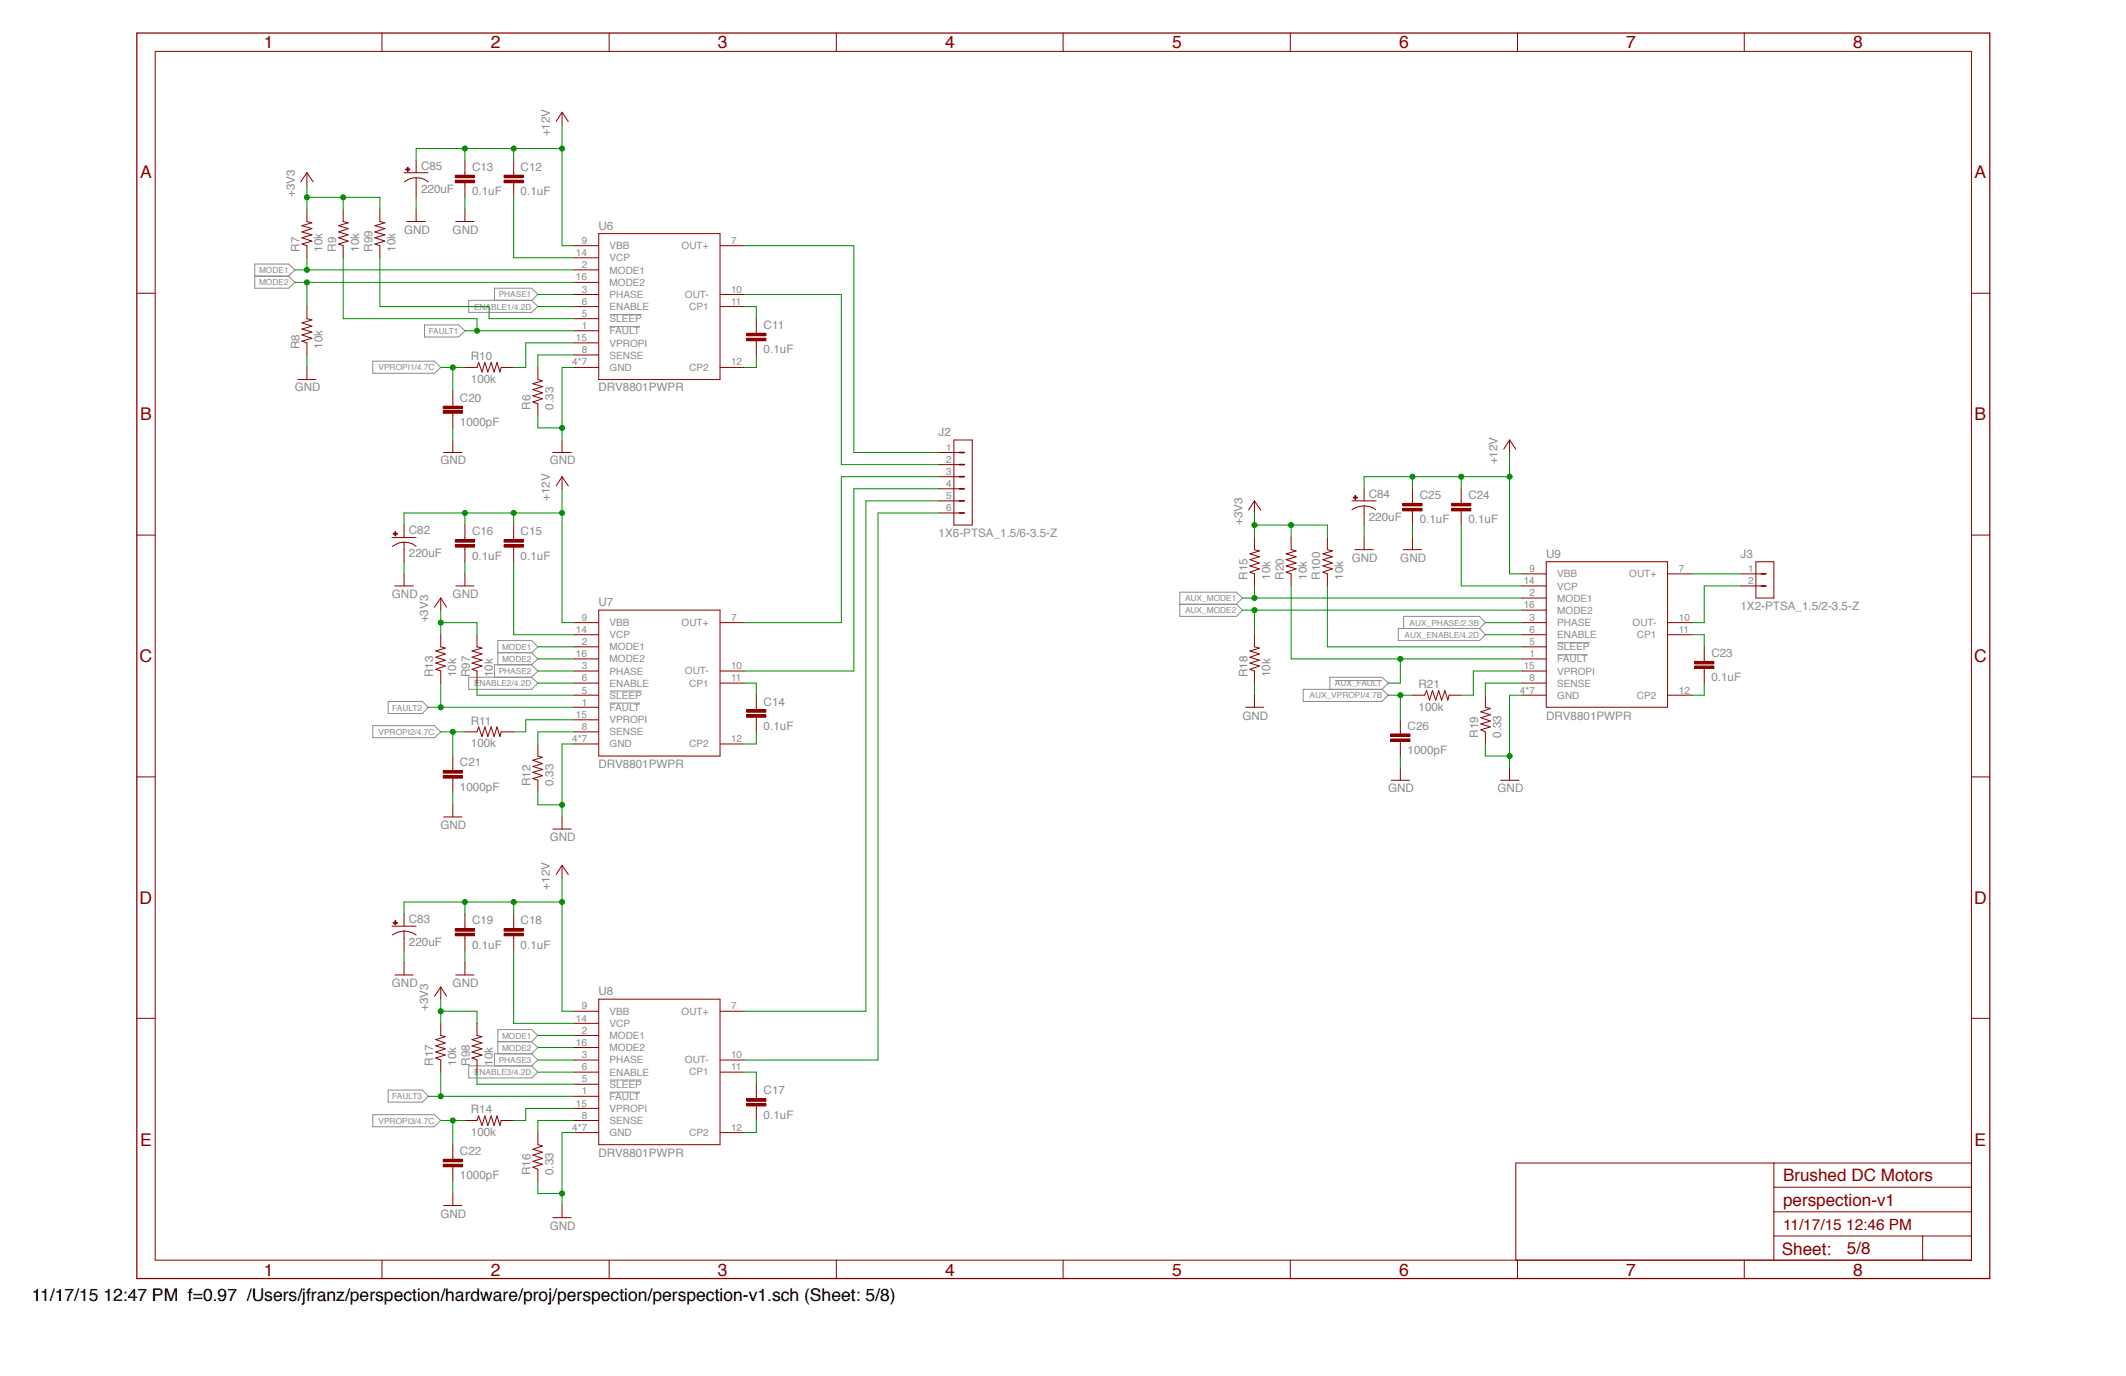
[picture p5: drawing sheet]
<svg xmlns="http://www.w3.org/2000/svg" width="432mm" height="279mm" viewBox="0 0 432 279" stroke-linecap="round" stroke-linejoin="round" font-family="sans-serif">
<g fill="none" stroke="#8b8b8b" stroke-width=".2">
<path d="M51.8 53.6h6.8l1.3 1.2-1.3 1.3 1.3 1.2-1.3 1.2h-6.8zM51.8 56.1h6.8M75.7 73.3h12.5l1.3 1.3-1.3 1.2h-12.5zM86.2 66h7l1.2 1.2-1.2 1.2h-7zM95.2 61h12.8l1.2 1.3-1.2 1.1h-12.8zM100.4 61v-2.5h7.6l1.2 1.3-1.2 1.2M123.8 63.9h6.5M123.8 66.3h6.2M95.2 137.5h12.8l1.2 1.2-1.2 1.3h-12.8zM101.1 132.5h6.9M108 135l1.2 1.2-1.2 1.3M108 132.5l1.2 1.3-1.2 1.2"/>
<path d="M108 135h-7.6v2.5M108 132.5l1.2-1.2-1.2-1.2h-6.9v4.9M239.6 122.7h11.5M239.6 120.2h11.5l1.2 1.2-1.2 1.3 1.2 1.2-1.2 1.3h-11.5zM264.7 140h16l1.3 1.2-1.3 1.2h-16zM270.1 140v-2.5h10.6l1.3 1.2-1.3 1.3M271.1 138.2h9.6M284 127.6h16.5l1.2 1.3-1.2 1.2h-16.5zM285.1 127.6v-2.4h15.4l1.2 1.2-1.2 1.2M316.3 130.5h6.6M316.3 132.9h6.2M75.7 147.3h12.5l1.3 1.3-1.3 1.2h-12.5z"/>
<path d="M78.8 142.4h7l1.2 1.2-1.2 1.3h-7zM123.8 140.3h6.5M123.8 142.8h6.2M95.2 216.4h12.8l1.2 1.3-1.2 1.2h-12.8zM101.1 211.5h6.9M108 211.5l1.2-1.3-1.2-1.1h-6.9v4.9M108 211.5l1.2 1.2-1.2 1.3M108 214h-7.6v2.4M108 214l1.2 1.2-1.2 1.2M123.8 219.3h6.5M75.7 226.3h12.5l1.3 1.2-1.3 1.3h-12.5zM78.8 221.3h7l1.2 1.3-1.2 1.2h-7z"/>
<path d="M123.8 221.8h6.2"/>
</g>
<g fill="none" stroke="#8b0100" stroke-width=".2">
<path d="M31.5 10.4h368.9v245.5h-368.9zM77.6 6.7v3.7M123.7 6.7v3.7M169.9 6.7v3.7M215.9 6.7v3.7M262.1 6.7v3.7M308.2 6.7v3.7M354.3 6.7v3.7M27.8 59.5h3.7M116.6 49.9h5M116.6 59.8h5M116.6 52.3h5"/>
<path d="M116.6 54.8h5M116.6 57.3h5M121.6 47.4h24.6v29.7h-24.6zM146.2 49.9h5M146.2 59.8h5M400.4 59.5h3.7M116.6 62.3h5M116.6 74.6h5M116.6 64.7h5M116.6 72.1h5M116.6 67.2h5M116.6 69.6h5"/>
<path d="M146.2 62.3h5M146.2 74.6h5M153.6 67.2v.5M153.6 69.1v.5M27.8 108.6h3.7M400.4 108.6h3.7M27.8 157.8h3.7M400.4 157.8h3.7M27.8 206.8h3.7M400.4 206.8h3.7M360.3 236.2v19.7M400.4 236.2h-92.5v19.7"/>
<path d="M77.6 255.9v3.7M123.7 255.9v3.7M169.9 255.9v3.7M215.9 255.9v3.7M262.1 255.9v3.7M308.2 255.9v3.7M354.3 255.9v3.7M360.3 251h40.1M360.3 246.1h40.1M360.3 241.1h40.1M390.5 251v4.9"/>
</g>
<path d="M27.8 6.7h376.3v252.9h-376.3z" fill="none" stroke="#8b0100" stroke-width=".25"/>
<path d="M151.6 68.7h3.9v.5h-3.9z" fill="#8b0100"/>
<path d="M151.7 68.7h3.9v.5h-3.9z" fill="none" stroke="#8b0100" stroke-width=".2"/>
<path d="M151.6 67.6h3.9v.6h-3.9z" fill="#8b0100"/>
<path d="M104.3 35.1v.5M104.3 37.1v.5M114.2 22.8l1.2 1.9M114.2 22.8l-1.2 1.9M114.2 22.8v2.5M151.7 67.7h3.9v.5h-3.9zM153.6 64.7v2.5M153.6 69.6v2.5" fill="none" stroke="#8b0100" stroke-width=".2"/>
<path d="M102.4 36.6h3.9v.5h-3.9z" fill="#8b0100"/>
<path d="M102.4 36.6h3.9v.5h-3.9z" fill="none" stroke="#8b0100" stroke-width=".2"/>
<path d="M102.4 35.6h3.9v.5h-3.9z" fill="#8b0100"/>
<path d="M94.4 35.1v.5M94.4 37.1v.5M102.4 35.6h3.9v.5h-3.9zM104.3 32.6v2.5M104.3 37.6v2.5M112.3 91.9h3.7M114.2 89.3v2.6" fill="none" stroke="#8b0100" stroke-width=".2"/>
<path d="M92.5 36.6h3.9v.5h-3.9z" fill="#8b0100"/>
<path d="M92.5 36.6h3.9v.5h-3.9z" fill="none" stroke="#8b0100" stroke-width=".2"/>
<path d="M92.5 35.6h3.9v.5h-3.9z" fill="#8b0100"/>
<g fill="none" stroke="#8b0100" stroke-width=".2">
<path d="M62.3 35.1v2.5M62.3 35.1l1.3 1.8M62.3 35.1l-1.2 1.8M92.5 35.6h3.9v.5h-3.9zM94.4 32.6v2.5M94.4 37.6v2.5M62.3 42.5v2.5l1.1 .2-2.1 .6 2.1 .6-2.1 .7 2.1 .6-2.1 .6 2.1 .7-2.1 .6 1 .3v2.4M69.7 42.5v2.5l1 .2-1.9 .6 1.9 .6-1.9 .7 1.9 .6-1.9 .6 1.9 .7-1.9 .6 .9 .3v2.4M92.6 45h3.7M94.4 42.5v2.5M60.5 77.1h3.7M62.3 62.3v2.4l1.1 .3-2.1 .6 2.1 .6-2.1 .6 2.1 .6-2.1 .6 2.1 .7-2.1 .6 1 .3v2.5"/>
<path d="M62.3 74.6v2.5M109.2 74.6v2.5l1 .2-2 .6 2 .6-2 .6 2 .7-2 .6 2 .6-2 .6 1 .4v2.4M116.6 126.4h5M116.6 136.2h5M116.6 128.9h5M116.6 138.7h5M116.6 131.3h5M116.6 133.8h5M121.6 123.9h24.6v29.6h-24.6zM146.2 126.4h5M146.2 136.2h5M146.2 138.7h5"/>
<path d="M116.6 151.1h5M116.6 141.2h5M116.6 148.6h5M116.6 143.6h5M116.6 146.2h5M146.2 151.1h5M153.6 143.6v.5M153.6 145.6v.6"/>
</g>
<path d="M151.6 145.1h3.9v.5h-3.9z" fill="#8b0100"/>
<path d="M151.7 145.1h3.9v.5h-3.9z" fill="none" stroke="#8b0100" stroke-width=".2"/>
<path d="M151.6 144.1h3.9v.5h-3.9z" fill="#8b0100"/>
<path d="M114.2 96.8l1.2 1.9M114.2 96.8l-1.2 1.9M114.2 96.8v2.5M104.3 109.2v.4M104.3 111.1v.5M151.7 144.1h3.9v.5h-3.9zM153.6 141.2v2.4M153.6 146.2v2.4" fill="none" stroke="#8b0100" stroke-width=".2"/>
<path d="M102.4 110.6h3.9v.5h-3.9z" fill="#8b0100"/>
<path d="M102.4 110.6h3.9v.5h-3.9z" fill="none" stroke="#8b0100" stroke-width=".2"/>
<path d="M102.4 109.6h3.9v.5h-3.9z" fill="#8b0100"/>
<path d="M94.4 109.2v.4M94.4 111.1v.5M102.4 109.6h3.9v.5h-3.9zM104.3 106.6v2.6M104.3 111.6v2.5M112.3 168.3h3.7M114.2 165.9v2.4" fill="none" stroke="#8b0100" stroke-width=".2"/>
<path d="M92.5 110.6h3.9v.5h-3.9z" fill="#8b0100"/>
<path d="M92.5 110.6h3.9v.5h-3.9z" fill="none" stroke="#8b0100" stroke-width=".2"/>
<path d="M92.5 109.6h3.9v.5h-3.9z" fill="#8b0100"/>
<g fill="none" stroke="#8b0100" stroke-width=".2">
<path d="M92.5 109.6h3.9v.5h-3.9zM92.6 119h3.7M94.4 106.6v2.6M94.4 111.6v2.5M94.4 116.5v2.5M89.5 121.4l1.2 1.9M89.5 121.4l-1.3 1.9M89.5 121.4v2.5M89.5 128.9v2.4l.9 .3-1.9 .6 1.9 .6-1.9 .7 1.9 .5-1.9 .6 1.9 .6-1.9 .7 1 .3v2.5M109.2 151.1v2.4l1 .3-2 .6 2 .6-2 .6 2 .6-2 .6 2 .7-2 .6 1 .3v2.5M116.6 205.3h5M116.6 215.2h5"/>
<path d="M116.6 207.8h5M116.6 217.7h5M116.6 210.2h5M116.6 212.7h5M121.6 202.9h24.6v29.5h-24.6zM146.2 205.3h5M146.2 215.2h5M146.2 217.7h5M116.6 230h5M116.6 220.2h5M116.6 227.5h5M116.6 222.6h5"/>
<path d="M116.6 225.1h5M146.2 230h5M153.6 222.6v.5M153.6 224.6v.5"/>
</g>
<path d="M151.6 224h3.9v.5h-3.9z" fill="#8b0100"/>
<path d="M151.7 224h3.9v.6h-3.9z" fill="none" stroke="#8b0100" stroke-width=".2"/>
<path d="M151.6 223.1h3.9v.5h-3.9z" fill="#8b0100"/>
<path d="M114.2 175.7l1.2 1.9M114.2 175.7l-1.2 1.9M114.2 175.7v2.5M104.3 188.1v.5M104.3 190v.5M151.7 223.1h3.9v.5h-3.9zM153.6 220.2v2.4M153.6 225.1v2.4" fill="none" stroke="#8b0100" stroke-width=".2"/>
<path d="M102.4 189.5h3.9v.5h-3.9z" fill="#8b0100"/>
<path d="M102.4 189.5h3.9v.5h-3.9z" fill="none" stroke="#8b0100" stroke-width=".2"/>
<path d="M102.4 188.6h3.9v.5h-3.9z" fill="#8b0100"/>
<path d="M94.4 188.1v.5M94.4 190v.5M102.4 188.6h3.9v.5h-3.9zM104.3 185.6v2.5M104.3 190.5v2.5M112.3 247.2h3.7M114.2 244.8v2.4" fill="none" stroke="#8b0100" stroke-width=".2"/>
<path d="M92.5 189.5h3.9v.5h-3.9z" fill="#8b0100"/>
<path d="M92.5 189.5h3.9v.5h-3.9z" fill="none" stroke="#8b0100" stroke-width=".2"/>
<path d="M92.5 188.6h3.9v.5h-3.9z" fill="#8b0100"/>
<g fill="none" stroke="#8b0100" stroke-width=".2">
<path d="M94.4 74.6h2.5l.3-1 .7 1.9 .6-1.9 .6 1.9 .7-1.9 .6 1.9 .5-1.9 .6 1.9 .3-.9h2.5M92 82v.5M92 83.9v.5M92.5 188.6h3.9v.5h-3.9zM92.6 198h3.7M94.4 185.6v2.5M94.4 190.5v2.5M94.4 195.4v2.6M89.5 200.4l1.2 1.9M89.5 200.4l-1.3 1.9M89.5 200.4v2.5M89.5 207.8v2.4l.9 .3-1.9 .6 1.9 .7-1.9 .6 1.9 .6-1.9 .6 1.9 .6-1.9 .6 1 .4v2.5"/>
<path d="M109.2 230v2.4l1 .3-2 .7 2 .6-2 .5 2 .7-2 .6 2 .6-2 .6 1 .4v2.5"/>
</g>
<path d="M90 83.4h3.9v.5h-3.9z" fill="#8b0100"/>
<path d="M90 83.4h3.9v.5h-3.9z" fill="none" stroke="#8b0100" stroke-width=".2"/>
<path d="M90 82.5h3.9v.5h-3.9z" fill="#8b0100"/>
<path d="M92 79.5v2.5M90 82.5h3.9v.5h-3.9zM90.1 91.9h3.7M92 84.4v2.5M92 89.3v2.6M92 156v.5M92 157.9v.5M94.4 148.6h2.5l.3-1 .7 1.9 .6-1.9 .6 1.9 .7-1.9 .6 1.9 .5-1.9 .6 1.9 .3-.9h2.5M94.4 227.5h2.5l.3-.9 .7 1.9 .6-1.9 .6 1.9 .7-1.9 .6 1.9 .5-1.9 .6 1.9 .3-1h2.5" fill="none" stroke="#8b0100" stroke-width=".2"/>
<path d="M90 157.5h3.9v.5h-3.9z" fill="#8b0100"/>
<path d="M90 157.5h3.9v.5h-3.9z" fill="none" stroke="#8b0100" stroke-width=".2"/>
<path d="M90 156.5h3.9v.5h-3.9z" fill="#8b0100"/>
<path d="M90 156.5h3.9v.5h-3.9zM92 153.5v2.5M92 158.4v2.5M92 235v.4M92 236.9v.5" fill="none" stroke="#8b0100" stroke-width=".2"/>
<path d="M90 236.4h3.9v.5h-3.9z" fill="#8b0100"/>
<path d="M90 236.4h3.9v.5h-3.9z" fill="none" stroke="#8b0100" stroke-width=".2"/>
<path d="M90 235.4h3.9v.5h-3.9z" fill="#8b0100"/>
<g fill="none" stroke="#8b0100" stroke-width=".2">
<path d="M309.1 116.5h4.9M309.1 119h4.9M314 114.1h24.7v29.5h-24.7zM338.7 116.5h5M309.1 126.4h4.9M309.1 128.9h4.9M309.1 121.4h4.9M309.1 123.9h4.9M309.1 131.3h4.9M309.1 138.7h4.9M309.1 133.8h4.9M309.1 136.2h4.9"/>
<path d="M338.7 126.4h5M338.7 128.9h5M346.1 133.8v.5M346.1 135.7v.5M309.1 141.2h4.9M338.7 141.2h5M90.1 165.9h3.7M92 163.4v2.5M90 235.4h3.9v.5h-3.9zM92 232.4v2.6M92 237.4v2.5M90.1 244.8h3.7"/>
<path d="M92 242.3v2.5"/>
</g>
<path d="M344.2 135.2h3.9v.5h-3.9z" fill="#8b0100"/>
<path d="M344.2 135.2h3.9v.5h-3.9z" fill="none" stroke="#8b0100" stroke-width=".2"/>
<path d="M344.2 134.3h3.9v.5h-3.9z" fill="#8b0100"/>
<path d="M306.6 89.3l1.3 1.9M306.6 89.3l-1.2 1.9M306.6 89.3v2.6M296.8 101.7v.5M296.8 103.7v.5M344.2 134.3h3.9v.5h-3.9zM346.1 131.3v2.5M346.1 136.2v2.5" fill="none" stroke="#8b0100" stroke-width=".2"/>
<path d="M294.8 103.2h3.9v.5h-3.9z" fill="#8b0100"/>
<path d="M294.8 103.2h3.9v.5h-3.9z" fill="none" stroke="#8b0100" stroke-width=".2"/>
<path d="M294.8 102.2h3.9v.5h-3.9z" fill="#8b0100"/>
<path d="M296.8 99.3v2.4M286.9 101.7v.5M286.9 103.7v.5M294.8 102.2h3.9v.5h-3.9zM296.8 104.2v2.4M304.8 158.4h3.7M306.6 156v2.4" fill="none" stroke="#8b0100" stroke-width=".2"/>
<path d="M284.9 103.2h3.9v.5h-3.9z" fill="#8b0100"/>
<path d="M284.9 103.2h3.9v.5h-3.9z" fill="none" stroke="#8b0100" stroke-width=".2"/>
<path d="M284.9 102.2h3.9v.5h-3.9z" fill="#8b0100"/>
<g fill="none" stroke="#8b0100" stroke-width=".2">
<path d="M286.9 99.3v2.4M254.8 109.2v2.4l1 .3-1.9 .6 1.9 .6-1.9 .5 1.9 .7-1.9 .6 1.9 .6-1.9 .7 .9 .3v2.5M254.8 101.7v2.5M254.8 101.7l1.3 1.9M254.8 101.7l-1.2 1.9M262.2 109.2v2.4l1 .3-2 .6 2 .6-2 .5 2 .7-2 .6 2 .6-2 .7 1 .3v2.5M284.9 102.2h3.9v.5h-3.9zM285 111.6h3.7M286.9 104.2v2.4M286.9 109.2v2.4M254.8 128.9v2.4l1 .3-1.9 .6 1.9 .6-1.9 .7 1.9 .5-1.9 .6 1.9 .6-1.9 .7 .9 .3v2.5M253 143.6h3.6"/>
<path d="M254.8 141.2v2.4M284.4 148.6v.5M284.4 150.6v.5M286.9 141.2h2.4l.5-1 .5 2 .6-2 .7 2 .6-2 .6 2 .7-2 .6 2 .2-1h2.5M301.7 141.2v2.4l1 .3-1.9 .6 1.9 .6-1.9 .6 1.9 .7-1.9 .6 1.9 .6-1.9 .6 .9 .4v2.5"/>
</g>
<path d="M282.4 150h3.9v.5h-3.9z" fill="#8b0100"/>
<path d="M282.5 150.1h3.9v.5h-3.9z" fill="none" stroke="#8b0100" stroke-width=".2"/>
<path d="M282.4 149h3.9v.5h-3.9z" fill="#8b0100"/>
<path d="M79.6 109.2h4.9M82.1 110.1l1.7 .3 .7 .5M82.1 110.1l-.9 .1-1.5 .7M82.1 110.1v1.5M282.5 149h3.9v.5h-3.9zM282.6 158.4h3.7M284.4 146.2v2.4M284.4 151.1v2.4M284.4 156v2.4" fill="none" stroke="#8b0100" stroke-width=".2"/>
<path d="M79.8 108.3h.9v.2h-.9z" fill="#8b0100"/>
<path d="M79.9 108.3h.8v.2h-.8z" fill="none" stroke="#8b0100" stroke-width=".2"/>
<path d="M80.2 107.9h.1v.9h-.1z" fill="#8b0100"/>
<path d="M80.2 108h.2v.8h-.2zM82.1 106.6v2.6M82.1 111.6v2.5M79.6 188.1h4.9M79.7 189.8l1.5-.6 .9-.1v1.4M82.1 189l1.7 .4 .7 .4" fill="none" stroke="#8b0100" stroke-width=".2"/>
<path d="M79.8 187.3h.9v.2h-.9z" fill="#8b0100"/>
<path d="M79.9 187.3h.8v.2h-.8z" fill="none" stroke="#8b0100" stroke-width=".2"/>
<path d="M80.2 186.9h.1v.9h-.1z" fill="#8b0100"/>
<path d="M274.6 101.7h4.9M277.1 102.7l1.6 .4 .7 .4M277.1 102.7l-1.7 .4-.8 .4M277.1 102.7v1.5M80.2 187h.2v.8h-.2zM82.1 185.6v2.5M82.1 190.5v2.5" fill="none" stroke="#8b0100" stroke-width=".2"/>
<path d="M274.8 100.9h.9v.2h-.9z" fill="#8b0100"/>
<path d="M274.8 100.9h.9v.2h-.9z" fill="none" stroke="#8b0100" stroke-width=".2"/>
<path d="M275.2 100.6h.1v.8h-.1z" fill="#8b0100"/>
<path d="M82.1 35.1h4.9M84.5 36.1l1.7 .3 .8 .5M84.5 36.1l-1.6 .3-.8 .5M84.5 36.1v1.5M277.1 99.3v2.4M275.2 100.6h.2v.9h-.2zM277.1 104.2v2.4" fill="none" stroke="#8b0100" stroke-width=".2"/>
<path d="M82.4 34.3h.8v.2h-.8z" fill="#8b0100"/>
<path d="M82.4 34.3h.8v.2h-.8z" fill="none" stroke="#8b0100" stroke-width=".2"/>
<path d="M82.7 34h.2v.8h-.2z" fill="#8b0100"/>
<g fill="none" stroke="#8b0100" stroke-width=".2">
<path d="M82.7 34h.2v.8h-.2zM84.5 32.6v2.5M84.5 37.6v2.5M77.2 42.5v2.5l1 .2-2.1 .6 2.1 .6-2.1 .7 2.1 .6-2.1 .6 2.1 .7-2.1 .6 1.1 .3v2.4M82.7 45h3.7M84.5 42.5v2.5M190.7 91.9h4.9M190.7 94.3h4.9M190.7 96.8h4.9M190.7 99.3h4.9M193.7 89.3h3.8v17.3h-3.8zM80.2 119h3.7"/>
<path d="M82.1 116.5v2.5M190.7 101.7h4.9M190.7 104.2h4.9M269.6 109.2v2.4l1 .3-1.9 .6 1.9 .6-1.9 .5 1.9 .7-1.9 .6 1.9 .6-1.9 .7 .9 .3v2.5M275.2 111.6h3.7M277.1 109.2v2.4M353.5 119h5M353.5 116.5h5M356.6 114.1h3.7v7.3h-3.7zM96.9 128.9v2.4l1 .3-2 .6 2 .6-2 .7 2 .5-2 .6 2 .6-2 .7 1 .3v2.5M80.2 198h3.7M82.1 195.4v2.6"/>
<path d="M96.9 207.8v2.4l1 .3-2 .6 2 .7-2 .6 2 .6-2 .6 2 .6-2 .6 1 .4v2.5"/>
</g>
<path d="M194.8 91.9h1.1M194.8 94.3h1.1M194.8 96.8h1.1M194.8 99.3h1.1M194.8 101.7h1.1M194.8 104.2h1.1M357.7 116.5h1M357.7 119h1" fill="none" stroke="#8b0100" stroke-width=".34"/>
<path d="M114.2 25.3v24.6h2.4M114.2 30.2h-9.9v2.4M151.2 62.3h2.4v2.4M153.6 72.1v2.5h-2.4" fill="none" stroke="#008b00" stroke-width=".2"/>
<circle cx="114.1" cy="30.1" r=".51" fill="#008b00"/>
<g fill="none" stroke="#008b00" stroke-width=".2">
<path d="M104.3 30.2h-9.9v2.4"/>
<circle cx="114.2" cy="30.2" r=".51"/>
</g>
<circle cx="104.3" cy="30.1" r=".51" fill="#008b00"/>
<g fill="none" stroke="#008b00" stroke-width=".2">
<path d="M94.4 30.2h-9.9v2.4"/>
<circle cx="104.3" cy="30.2" r=".51"/>
</g>
<circle cx="94.4" cy="30.1" r=".51" fill="#008b00"/>
<g fill="none" stroke="#008b00" stroke-width=".2">
<path d="M114.2 99.3v27.1h2.4M114.2 104.2h-9.9v2.4"/>
<circle cx="94.4" cy="30.2" r=".51"/>
</g>
<circle cx="114.1" cy="104.1" r=".51" fill="#008b00"/>
<g fill="none" stroke="#008b00" stroke-width=".2">
<path d="M104.3 104.2h-9.9v2.4"/>
<circle cx="114.2" cy="104.2" r=".51"/>
</g>
<circle cx="104.3" cy="104.1" r=".51" fill="#008b00"/>
<g fill="none" stroke="#008b00" stroke-width=".2">
<path d="M94.4 104.2h-12.3v2.4"/>
<circle cx="104.3" cy="104.2" r=".51"/>
</g>
<circle cx="94.4" cy="104.1" r=".51" fill="#008b00"/>
<g fill="none" stroke="#008b00" stroke-width=".2">
<path d="M114.2 178.2v27.1h2.4M114.2 183.2h-9.9v2.4"/>
<circle cx="94.4" cy="104.2" r=".51"/>
</g>
<circle cx="114.1" cy="183.1" r=".51" fill="#008b00"/>
<g fill="none" stroke="#008b00" stroke-width=".2">
<path d="M104.3 183.2h-9.9v2.4"/>
<circle cx="114.2" cy="183.2" r=".51"/>
</g>
<circle cx="104.3" cy="183.1" r=".51" fill="#008b00"/>
<g fill="none" stroke="#008b00" stroke-width=".2">
<path d="M94.4 183.2h-12.3v2.4"/>
<circle cx="104.3" cy="183.2" r=".51"/>
</g>
<circle cx="94.4" cy="183.1" r=".51" fill="#008b00"/>
<g fill="none" stroke="#008b00" stroke-width=".2">
<path d="M306.6 91.9v24.6h2.5M306.6 96.8h-9.8v2.5"/>
<circle cx="94.4" cy="183.2" r=".51"/>
</g>
<circle cx="306.6" cy="96.8" r=".51" fill="#008b00"/>
<g fill="none" stroke="#008b00" stroke-width=".2">
<path d="M296.8 96.8h-9.9v2.5"/>
<circle cx="306.6" cy="96.8" r=".51"/>
</g>
<circle cx="296.8" cy="96.8" r=".51" fill="#008b00"/>
<g fill="none" stroke="#008b00" stroke-width=".2">
<path d="M286.9 96.8h-9.8v2.5"/>
<circle cx="296.8" cy="96.8" r=".51"/>
</g>
<circle cx="286.9" cy="96.8" r=".51" fill="#008b00"/>
<g fill="none" stroke="#008b00" stroke-width=".2">
<path d="M104.3 40.1v12.2h12.3M116.6 74.6h-2.4v14.7M109.2 84.4v2.5h5"/>
<circle cx="286.9" cy="96.8" r=".51"/>
</g>
<circle cx="114.1" cy="86.9" r=".51" fill="#008b00"/>
<g fill="none" stroke="#008b00" stroke-width=".2">
<path d="M94.4 40.1v2.4M62.3 72.1v2.5M116.6 151.1h-2.4v14.8M109.2 160.9v2.5h5"/>
<circle cx="114.2" cy="86.9" r=".51"/>
</g>
<circle cx="114.1" cy="163.4" r=".51" fill="#008b00"/>
<g fill="none" stroke="#008b00" stroke-width=".2">
<path d="M94.4 114.1v2.4M109.2 239.9v2.4h5M116.6 230h-2.4v14.8"/>
<circle cx="114.2" cy="163.4" r=".51"/>
</g>
<circle cx="114.1" cy="242.3" r=".51" fill="#008b00"/>
<g fill="none" stroke="#008b00" stroke-width=".2">
<path d="M92 86.9v2.4M301.7 151.1v2.4h4.9M309.1 141.2h-2.5v14.8M92 160.9v2.5M94.4 193v2.4M92 239.9v2.4"/>
<circle cx="114.2" cy="242.3" r=".51"/>
</g>
<circle cx="306.6" cy="153.5" r=".51" fill="#008b00"/>
<g fill="none" stroke="#008b00" stroke-width=".2">
<path d="M59.9 57.3h56.7M62.3 57.3v5M84.5 40.1v2.4M82.1 114.1v2.4M277.1 106.6v2.6M286.9 106.6v2.6M254.8 138.7v2.5M284.4 153.5v2.5M82.1 193v2.4"/>
<circle cx="306.6" cy="153.5" r=".51"/>
</g>
<circle cx="62.3" cy="57.3" r=".51" fill="#008b00"/>
<g fill="none" stroke="#008b00" stroke-width=".2">
<path d="M59.9 54.8h56.7M62.3 52.3v2.5M109.2 133.8h7.4M109.2 212.7h7.4"/>
<circle cx="62.3" cy="57.3" r=".51"/>
</g>
<circle cx="62.3" cy="54.8" r=".51" fill="#008b00"/>
<g fill="none" stroke="#008b00" stroke-width=".2">
<path d="M62.3 37.6v4.9M62.3 40.1h7.4v2.4M109.2 131.3h7.4M109.2 210.2h7.4"/>
<circle cx="62.3" cy="54.8" r=".51"/>
</g>
<circle cx="62.3" cy="40" r=".51" fill="#008b00"/>
<g fill="none" stroke="#008b00" stroke-width=".2">
<path d="M69.7 40.1h7.5v2.4"/>
<circle cx="62.3" cy="40.1" r=".51"/>
</g>
<circle cx="69.7" cy="40" r=".51" fill="#008b00"/>
<g fill="none" stroke="#008b00" stroke-width=".2">
<path d="M89.5 123.9v5M89.5 126.4h7.4v2.5"/>
<circle cx="69.7" cy="40.1" r=".51"/>
</g>
<circle cx="89.5" cy="126.4" r=".51" fill="#008b00"/>
<g fill="none" stroke="#008b00" stroke-width=".2">
<path d="M89.5 202.9v4.9M89.5 205.3h7.4v2.5"/>
<circle cx="89.5" cy="126.4" r=".51"/>
</g>
<circle cx="89.5" cy="205.3" r=".51" fill="#008b00"/>
<g fill="none" stroke="#008b00" stroke-width=".2">
<path d="M254.8 104.2v5M254.8 106.6h7.4v2.6"/>
<circle cx="89.5" cy="205.3" r=".51"/>
</g>
<circle cx="254.8" cy="106.6" r=".51" fill="#008b00"/>
<g fill="none" stroke="#008b00" stroke-width=".2">
<path d="M262.2 106.6h7.4v2.6"/>
<circle cx="254.8" cy="106.6" r=".51"/>
</g>
<circle cx="262.2" cy="106.6" r=".51" fill="#008b00"/>
<g fill="none" stroke="#008b00" stroke-width=".2">
<path d="M69.7 52.3v12.4h27.2v2.5M77.2 52.3v10h22.1v2.4h17.3M109.2 59.8h7.4M94.4 67.2h22.2M109.2 62.3h7.4"/>
<circle cx="262.2" cy="106.6" r=".51"/>
</g>
<circle cx="96.9" cy="67.1" r=".51" fill="#008b00"/>
<g fill="none" stroke="#008b00" stroke-width=".2">
<path d="M89.5 74.6h4.9M92 74.6v4.9"/>
<circle cx="96.9" cy="67.2" r=".51"/>
</g>
<circle cx="91.9" cy="74.6" r=".51" fill="#008b00"/>
<g fill="none" stroke="#008b00" stroke-width=".2">
<path d="M116.6 72.1h-7.4v2.5M104.3 114.1v14.8h12.3M89.5 138.7v4.9M109.2 138.7h7.4M109.2 136.2h7.4M151.2 138.7h2.4v2.5M87 143.6h29.6M116.6 148.6h-7.4v2.5M153.6 148.6v2.5h-2.4M104.3 193v14.8h12.3M151.2 217.7h2.4v2.5M116.6 227.5h-7.4v2.5"/>
<path d="M153.6 227.5v2.5h-2.4"/>
<circle cx="92" cy="74.6" r=".51"/>
</g>
<circle cx="89.5" cy="143.6" r=".51" fill="#008b00"/>
<g fill="none" stroke="#008b00" stroke-width=".2">
<path d="M96.9 138.7v2.5h19.7M89.5 217.7v4.9M96.9 217.7v2.5h19.7M109.2 215.2h7.4M109.2 217.7h7.4M87 222.6h29.6"/>
<circle cx="89.5" cy="143.6" r=".51"/>
</g>
<circle cx="89.5" cy="222.6" r=".51" fill="#008b00"/>
<g fill="none" stroke="#008b00" stroke-width=".2">
<path d="M116.6 69.6h-9.8v5h-2.5M89.5 148.6h4.9M92 148.6v4.9M116.6 146.2h-9.8v2.4h-2.5M116.6 225.1h-9.8v2.4h-2.5"/>
<circle cx="89.5" cy="222.6" r=".51"/>
</g>
<circle cx="91.9" cy="148.6" r=".51" fill="#008b00"/>
<g fill="none" stroke="#008b00" stroke-width=".2">
<path d="M89.5 227.5h4.9M92 227.5v4.9"/>
<circle cx="92" cy="148.6" r=".51"/>
</g>
<circle cx="91.9" cy="227.5" r=".51" fill="#008b00"/>
<g fill="none" stroke="#008b00" stroke-width=".2">
<path d="M254.8 119v2.4M296.8 106.6v12.4h12.3M252.3 121.4h56.8M309.1 136.2h-9.9v5h-2.4M309.1 138.7h-7.4v2.5M343.7 128.9h2.4v2.4M346.1 138.7v2.5h-2.4"/>
<circle cx="92" cy="227.5" r=".51"/>
</g>
<circle cx="254.8" cy="121.4" r=".51" fill="#008b00"/>
<g fill="none" stroke="#008b00" stroke-width=".2">
<path d="M252.3 123.9h56.8M254.8 123.9v5"/>
<circle cx="254.8" cy="121.4" r=".51"/>
</g>
<circle cx="254.8" cy="123.9" r=".51" fill="#008b00"/>
<g fill="none" stroke="#008b00" stroke-width=".2">
<path d="M262.2 119v14.8h46.9M284.4 133.8v4.9h-2.4"/>
<circle cx="254.8" cy="123.9" r=".51"/>
</g>
<circle cx="284.4" cy="133.8" r=".51" fill="#008b00"/>
<g fill="none" stroke="#008b00" stroke-width=".2">
<path d="M269.6 119v12.3h39.5M301.7 128.9h7.4M301.7 126.4h7.4M282 141.2h4.9M284.4 141.2v5"/>
<circle cx="284.4" cy="133.8" r=".51"/>
</g>
<circle cx="284.4" cy="141.1" r=".51" fill="#008b00"/>
<g fill="none" stroke="#008b00" stroke-width=".2">
<path d="M151.2 49.9h22.2v42h17.3M151.2 59.8h19.7v34.5h19.8M190.7 99.3h-17.3v36.9h-22.2M190.7 96.8h-19.8v29.6h-19.7M190.7 101.7h-14.8v103.6h-24.7M190.7 104.2h-12.4v111h-27.1M343.7 116.5h9.8M353.5 119h-7.4v7.4h-2.4"/>
<circle cx="284.4" cy="141.2" r=".51"/>
</g>
<g font-size="3.6" fill="#8b0100">
<text x="53.6" y="9.8">1</text>
<text x="99.7" y="9.8">2</text>
<text x="145.8" y="9.8">3</text>
<text x="191.9" y="9.8">4</text>
<text x="238.1" y="9.8">5</text>
<text x="284.2" y="9.8">6</text>
<text x="330.3" y="9.8">7</text>
<text x="376.4" y="9.8">8</text>
<text x="28.4" y="36.2">A</text>
<text x="401.1" y="36.2">A</text>
<text x="28.4" y="85.3">B</text>
<text x="401.1" y="85.3">B</text>
<text x="28.4" y="134.4">C</text>
<text x="401" y="134.4">C</text>
<text x="28.4" y="183.5">D</text>
<text x="401" y="183.5">D</text>
<text x="28.4" y="232.6">E</text>
<text x="401.1" y="232.6">E</text>
<text x="53.6" y="259">1</text>
<text x="99.7" y="259">2</text>
<text x="145.8" y="259">3</text>
<text x="191.9" y="259">4</text>
<text x="238.1" y="259">5</text>
<text x="284.2" y="259">6</text>
<text x="330.3" y="259">7</text>
<text x="376.4" y="259">8</text>
</g>
<text font-size="3.6" x="6.4" y="264.2">11/17/15 12:47 PM f=0.97 /Users/jfranz/perspection/hardware/proj/perspection/perspection-v1.sch (Sheet: 5/8)</text>
<g font-size="3.5" fill="#8b0100">
<text x="362.1" y="239.9">Brushed DC Motors</text>
<text x="362.1" y="244.8">perspection-v1</text>
<text x="361.9" y="254.8">Sheet:</text>
<text x="375.1" y="254.7">5/8</text>
</g>
<text font-size="3.1" fill="#8b0100" x="362.1" y="249.7">11/17/15 12:46 PM</text>
<g font-size="2.4" fill="#8b8b8b">
<text x="111.7" y="27.7" transform="rotate(-90 111.7 27.7)">+12V</text>
<text x="85.5" y="34.5">C85</text>
<text x="95.9" y="34.7">C13</text>
<text x="105.7" y="34.7">C12</text>
<text x="59.9" y="40" transform="rotate(-90 59.9 40)">+3V3</text>
<text x="85.5" y="39.2">220uF</text>
<text x="95.9" y="39.6">0.1uF</text>
<text x="105.7" y="39.6">0.1uF</text>
<text x="82.1" y="47.4">GND</text>
<text x="91.9" y="47.4">GND</text>
<text x="121.5" y="46.6">U6</text>
<text x="60.9" y="51.1" transform="rotate(-90 60.9 51.1)">R7</text>
<text x="65.5" y="51.1" transform="rotate(-90 65.5 51.1)">10k</text>
<text x="68.3" y="51.1" transform="rotate(-90 68.3 51.1)">R9</text>
<text x="72.9" y="51.1" transform="rotate(-90 72.9 51.1)">10k</text>
<text x="75.7" y="51.1" transform="rotate(-90 75.7 51.1)">R99</text>
<text x="80.3" y="51.1" transform="rotate(-90 80.3 51.1)">10k</text>
<text x="60.9" y="70.9" transform="rotate(-90 60.9 70.9)">R8</text>
<text x="65.5" y="70.9" transform="rotate(-90 65.5 70.9)">10k</text>
<text x="155.1" y="71.7">0.1uF</text>
<text x="155.1" y="66.8">C11</text>
<text x="95.6" y="77.8">100k</text>
<text x="95.6" y="73.1">R10</text>
<text x="59.9" y="79.5">GND</text>
<text x="93.4" y="81.6">C20</text>
<text x="107.7" y="83.2" transform="rotate(-90 107.7 83.2)">R6</text>
<text x="112.4" y="83.2" transform="rotate(-90 112.4 83.2)">0.33</text>
<text x="121.5" y="79.5">DRV8801PWPR</text>
<text x="93.4" y="86.5">1000pF</text>
<text x="190.6" y="88.6">J2</text>
<text x="89.5" y="94.3">GND</text>
<text x="111.7" y="94.3">GND</text>
<text x="304.2" y="94.3" transform="rotate(-90 304.2 94.3)">+12V</text>
<text x="111.7" y="101.7" transform="rotate(-90 111.7 101.7)">+12V</text>
<text x="278" y="101.1">C84</text>
<text x="288.4" y="101.3">C25</text>
<text x="298.2" y="101.3">C24</text>
<text x="252.3" y="106.6" transform="rotate(-90 252.3 106.6)">+3V3</text>
<text x="278" y="105.8">220uF</text>
<text x="288.4" y="106.3">0.1uF</text>
<text x="298.2" y="106.3">0.1uF</text>
<text x="83" y="113.2">220uF</text>
<text x="83" y="108.5">C82</text>
<text x="95.9" y="113.7">0.1uF</text>
<text x="95.9" y="108.7">C16</text>
<text x="105.7" y="113.7">0.1uF</text>
<text x="105.7" y="108.7">C15</text>
<text x="190.6" y="109.1">1X6-PTSA_1.5/6-3.5-Z</text>
<text x="314" y="113.3">U9</text>
<text x="353.5" y="113.3">J3</text>
<text x="253.3" y="117.7" transform="rotate(-90 253.3 117.7)">R15</text>
<text x="258" y="117.7" transform="rotate(-90 258 117.7)">10k</text>
<text x="260.7" y="117.7" transform="rotate(-90 260.7 117.7)">R20</text>
<text x="265.4" y="117.7" transform="rotate(-90 265.4 117.7)">10k</text>
<text x="268.1" y="117.7" transform="rotate(-90 268.1 117.7)">R100</text>
<text x="272.8" y="117.7" transform="rotate(-90 272.8 117.7)">10k</text>
<text x="274.5" y="114">GND</text>
<text x="284.4" y="114">GND</text>
<text x="79.6" y="121.4">GND</text>
<text x="91.9" y="121.4">GND</text>
<text x="121.5" y="123.1">U7</text>
<text x="353.5" y="123.9">1X2-PTSA_1.5/2-3.5-Z</text>
<text x="87" y="126.4" transform="rotate(-90 87 126.4)">+3V3</text>
<text x="88" y="137.5" transform="rotate(-90 88 137.5)">R13</text>
<text x="92.7" y="137.5" transform="rotate(-90 92.7 137.5)">10k</text>
<text x="95.4" y="137.5" transform="rotate(-90 95.4 137.5)">R97</text>
<text x="100.1" y="137.5" transform="rotate(-90 100.1 137.5)">10k</text>
<text x="253.3" y="137.5" transform="rotate(-90 253.3 137.5)">R18</text>
<text x="258" y="137.5" transform="rotate(-90 258 137.5)">10k</text>
<text x="347.6" y="133.4">C23</text>
<text x="155.1" y="143.3">C14</text>
<text x="288.1" y="139.7">R21</text>
<text x="347.6" y="138.3">0.1uF</text>
<text x="95.6" y="147.1">R11</text>
<text x="155.1" y="148.2">0.1uF</text>
<text x="252.3" y="146.1">GND</text>
<text x="285.9" y="148.2">C26</text>
<text x="288.1" y="144.4">100k</text>
<text x="300.2" y="149.8" transform="rotate(-90 300.2 149.8)">R19</text>
<text x="304.9" y="149.8" transform="rotate(-90 304.9 149.8)">0.33</text>
<text x="314" y="146.1">DRV8801PWPR</text>
<text x="93.4" y="155.6">C21</text>
<text x="95.6" y="151.8">100k</text>
<text x="121.5" y="156">DRV8801PWPR</text>
<text x="285.9" y="153.1">1000pF</text>
<text x="93.4" y="160.5">1000pF</text>
<text x="107.7" y="159.7" transform="rotate(-90 107.7 159.7)">R12</text>
<text x="112.4" y="159.7" transform="rotate(-90 112.4 159.7)">0.33</text>
<text x="281.9" y="160.9">GND</text>
<text x="304.2" y="160.9">GND</text>
<text x="89.5" y="168.3">GND</text>
<text x="111.7" y="170.8">GND</text>
<text x="111.7" y="180.6" transform="rotate(-90 111.7 180.6)">+12V</text>
<text x="83" y="187.4">C83</text>
<text x="95.9" y="187.7">C19</text>
<text x="105.7" y="187.7">C18</text>
<text x="83" y="192.1">220uF</text>
<text x="95.9" y="192.6">0.1uF</text>
<text x="105.7" y="192.6">0.1uF</text>
<text x="79.6" y="200.4">GND</text>
<text x="91.9" y="200.4">GND</text>
<text x="121.5" y="202.1">U8</text>
<text x="87" y="205.3" transform="rotate(-90 87 205.3)">+3V3</text>
<text x="88" y="216.4" transform="rotate(-90 88 216.4)">R17</text>
<text x="92.7" y="216.4" transform="rotate(-90 92.7 216.4)">10k</text>
<text x="95.4" y="216.4" transform="rotate(-90 95.4 216.4)">R98</text>
<text x="100.1" y="216.4" transform="rotate(-90 100.1 216.4)">10k</text>
<text x="95.6" y="226.1">R14</text>
<text x="155.1" y="227.1">0.1uF</text>
<text x="155.1" y="222.2">C17</text>
<text x="95.6" y="230.7">100k</text>
<text x="93.4" y="239.5">1000pF</text>
<text x="93.4" y="234.5">C22</text>
<text x="107.7" y="238.6" transform="rotate(-90 107.7 238.6)">R16</text>
<text x="112.4" y="238.6" transform="rotate(-90 112.4 238.6)">0.33</text>
<text x="121.5" y="234.9">DRV8801PWPR</text>
<text x="89.5" y="247.3">GND</text>
<text x="111.7" y="249.7">GND</text>
</g>
<g font-size="2" fill="#8b8b8b">
<text x="117" y="52">14</text>
<text x="118.2" y="49.5">9</text>
<text x="123.8" y="50.6">VBB</text>
<text x="123.8" y="53.1">VCP</text>
<text x="138.4" y="50.6">OUT+</text>
<text x="148.5" y="49.5">7</text>
<text x="117" y="56.9">16</text>
<text x="118.2" y="54.5">2</text>
<text x="118.2" y="59.4">3</text>
<text x="123.8" y="55.6">MODE1</text>
<text x="123.8" y="58">MODE2</text>
<text x="148.5" y="59.4">10</text>
<text x="118.2" y="61.9">6</text>
<text x="118.2" y="64.3">5</text>
<text x="123.8" y="60.5">PHASE</text>
<text x="123.8" y="63">ENABLE</text>
<text x="123.8" y="65.4">SLEEP</text>
<text x="139.1" y="60.5">OUT-</text>
<text x="140" y="62.9">CP1</text>
<text x="148.5" y="61.9">11</text>
<text x="117" y="69.3">15</text>
<text x="118.2" y="71.7">8</text>
<text x="118.2" y="66.8">1</text>
<text x="123.8" y="67.9">FAULT</text>
<text x="123.8" y="70.4">VPROPI</text>
<text x="116.2" y="74.2">4*7</text>
<text x="123.8" y="75.3">GND</text>
<text x="123.8" y="72.8">SENSE</text>
<text x="140" y="75.3">CP2</text>
<text x="148.5" y="74.2">12</text>
<text x="192.2" y="91.5">1</text>
<text x="192.2" y="93.9">2</text>
<text x="192.2" y="96.4">3</text>
<text x="192.2" y="98.9">4</text>
<text x="192.2" y="101.3">5</text>
<text x="192.2" y="103.8">6</text>
<text x="309.5" y="118.6">14</text>
<text x="310.6" y="116.2">9</text>
<text x="316.3" y="117.2">VBB</text>
<text x="316.3" y="119.7">VCP</text>
<text x="330.9" y="117.2">OUT+</text>
<text x="341" y="116.2">7</text>
<text x="355.1" y="116.2">1</text>
<text x="355.1" y="118.6">2</text>
<text x="309.5" y="123.6">16</text>
<text x="310.6" y="121.1">2</text>
<text x="316.3" y="122.2">MODE1</text>
<text x="316.3" y="124.6">MODE2</text>
<text x="117" y="128.5">14</text>
<text x="118.2" y="126">9</text>
<text x="118.2" y="131">2</text>
<text x="123.8" y="127.1">VBB</text>
<text x="123.8" y="129.6">VCP</text>
<text x="138.4" y="127.1">OUT+</text>
<text x="148.5" y="126">7</text>
<text x="310.6" y="126">3</text>
<text x="310.6" y="128.5">6</text>
<text x="310.6" y="131">5</text>
<text x="316.3" y="127.1">PHASE</text>
<text x="316.3" y="129.6">ENABLE</text>
<text x="331.6" y="127.1">OUT-</text>
<text x="332.4" y="129.5">CP1</text>
<text x="341" y="126">10</text>
<text x="341" y="128.5">11</text>
<text x="117" y="133.4">16</text>
<text x="118.2" y="135.9">3</text>
<text x="123.8" y="132">MODE1</text>
<text x="123.8" y="134.5">MODE2</text>
<text x="123.8" y="137">PHASE</text>
<text x="139.1" y="136.9">OUT-</text>
<text x="148.5" y="135.9">10</text>
<text x="309.5" y="135.9">15</text>
<text x="310.6" y="133.4">1</text>
<text x="316.3" y="132">SLEEP</text>
<text x="316.3" y="134.5">FAULT</text>
<text x="316.3" y="137">VPROPI</text>
<text x="118.2" y="138.4">6</text>
<text x="118.2" y="140.8">5</text>
<text x="118.2" y="143.3">1</text>
<text x="123.8" y="139.4">ENABLE</text>
<text x="123.8" y="141.9">SLEEP</text>
<text x="140" y="139.4">CP1</text>
<text x="148.5" y="138.4">11</text>
<text x="308.7" y="140.8">4*7</text>
<text x="310.6" y="138.4">8</text>
<text x="316.3" y="141.9">GND</text>
<text x="316.3" y="139.4">SENSE</text>
<text x="332.4" y="141.9">CP2</text>
<text x="341" y="140.8">12</text>
<text x="117" y="145.8">15</text>
<text x="118.2" y="148.2">8</text>
<text x="123.8" y="149.3">SENSE</text>
<text x="123.8" y="144.4">FAULT</text>
<text x="123.8" y="146.8">VPROPI</text>
<text x="116.2" y="150.7">4*7</text>
<text x="123.8" y="151.8">GND</text>
<text x="140" y="151.7">CP2</text>
<text x="148.5" y="150.7">12</text>
<text x="117" y="207.4">14</text>
<text x="118.2" y="205">9</text>
<text x="118.2" y="209.9">2</text>
<text x="123.8" y="206.1">VBB</text>
<text x="123.8" y="208.5">VCP</text>
<text x="138.4" y="206">OUT+</text>
<text x="148.5" y="205">7</text>
<text x="117" y="212.4">16</text>
<text x="118.2" y="214.8">3</text>
<text x="123.8" y="211">MODE1</text>
<text x="123.8" y="213.5">MODE2</text>
<text x="123.8" y="215.9">PHASE</text>
<text x="139.1" y="215.9">OUT-</text>
<text x="148.5" y="214.8">10</text>
<text x="118.2" y="217.3">6</text>
<text x="118.2" y="219.8">5</text>
<text x="123.8" y="218.4">ENABLE</text>
<text x="123.8" y="220.9">SLEEP</text>
<text x="140" y="218.3">CP1</text>
<text x="148.5" y="217.3">11</text>
<text x="117" y="224.7">15</text>
<text x="118.2" y="227.2">8</text>
<text x="118.2" y="222.2">1</text>
<text x="123.8" y="223.3">FAULT</text>
<text x="123.8" y="225.8">VPROPI</text>
<text x="116.2" y="229.6">4*7</text>
<text x="123.8" y="230.7">GND</text>
<text x="123.8" y="228.3">SENSE</text>
<text x="140" y="230.7">CP2</text>
<text x="148.5" y="229.6">12</text>
</g>
<g font-size="1.7" fill="#8b8b8b">
<text x="52.6" y="57.9">MODE2</text>
<text x="52.6" y="55.5">MODE1</text>
<text x="96.3" y="62.9">ENABLE1/4.2D</text>
<text x="101.3" y="60.4">PHASE1</text>
<text x="87.1" y="67.8">FAULT1</text>
<text x="76.9" y="75.2">VPROPI1/4.7C</text>
<text x="240.7" y="122.1">AUX_MODE1</text>
<text x="240.7" y="124.6">AUX_MODE2</text>
<text x="102" y="132">MODE1</text>
<text x="285.3" y="129.5">AUX_ENABLE/4.2D</text>
<text x="286.3" y="127">AUX_PHASE/2.3B</text>
<text x="101.3" y="136.9">PHASE2</text>
<text x="102" y="134.4">MODE2</text>
<text x="96.3" y="139.4">ENABLE2/4.2D</text>
<text x="266" y="141.8">AUX_VPROPI/4.7B</text>
<text x="271.1" y="139.4">AUX_FAULT</text>
<text x="76.9" y="149.2">VPROPI2/4.7C</text>
<text x="79.7" y="144.3">FAULT2</text>
<text x="101.3" y="215.8">PHASE3</text>
<text x="102" y="213.4">MODE2</text>
<text x="102" y="210.9">MODE1</text>
<text x="96.3" y="218.3">ENABLE3/4.2D</text>
<text x="79.7" y="223.2">FAULT3</text>
<text x="76.9" y="228.2">VPROPI3/4.7C</text>
</g>
</svg>
